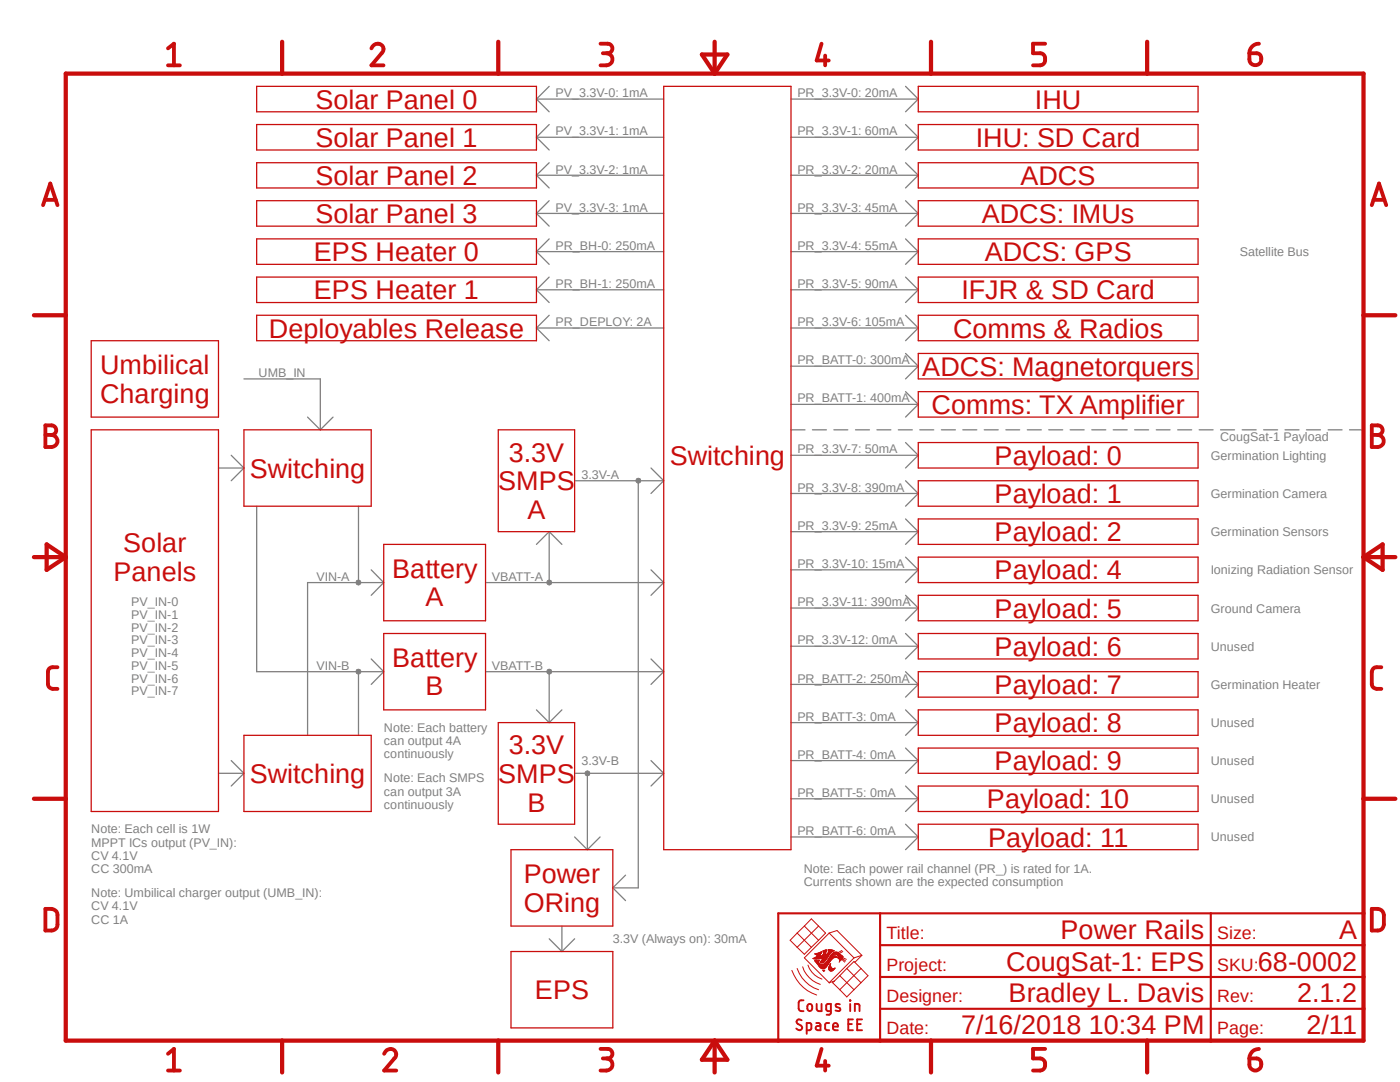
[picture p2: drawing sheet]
<svg xmlns="http://www.w3.org/2000/svg" width="279mm" height="216mm" viewBox="0 0 279 216" stroke-linecap="round" stroke-linejoin="round" font-family="sans-serif">
<path d="M6.3 6.1l272.6 209.6M278.9 6.1l-272.6 209.6" fill="none" stroke="#fff" stroke-width=".2"/>
<g fill="none" stroke="#808080" stroke-width=".25">
<path d="M107.1 19.8h25.4M107.1 19.8l2.5 2.5M109.6 17.2l-2.5 2.6M157.9 19.8h25.4M180.7 17.2l2.6 2.6M183.3 19.8l-2.6 2.5M107.1 27.4h25.4M107.1 35h25.4M107.1 27.4l2.5 2.5M107.1 35l2.5 2.5M109.6 24.8l-2.5 2.6M109.6 32.5l-2.5 2.5"/>
<path d="M157.9 27.4h25.4M157.9 35h25.4M180.7 24.8l2.6 2.6M180.7 32.5l2.6 2.5M183.3 27.4l-2.6 2.5M183.3 35l-2.6 2.5M107.1 42.6h25.4M107.1 50.2h25.4M107.1 57.8h25.4M107.1 42.6l2.5 2.5M107.1 50.2l2.5 2.5M107.1 57.8l2.5 2.6"/>
<path d="M109.6 40l-2.5 2.6M109.6 47.7l-2.5 2.5M109.6 55.3l-2.5 2.5M157.9 42.6h25.4M157.9 50.2h25.4M157.9 57.8h25.4M180.7 40l2.6 2.6M180.7 47.7l2.6 2.5M180.7 55.3l2.6 2.5M183.3 42.6l-2.6 2.5M183.3 50.2l-2.6 2.5M183.3 57.8l-2.6 2.6"/>
<path d="M48.7 75.6h15.2v10.2M107.1 65.4h25.4M107.1 65.4l2.5 2.6M109.6 62.9l-2.5 2.5M157.9 73.1h25.4M157.9 65.4h25.4M180.7 70.5l2.6 2.6M180.7 78.1l2.6 2.6M180.7 62.9l2.6 2.5M183.3 65.4l-2.6 2.6M183.3 73.1l-2.6 2.5M43.6 93.4h5.1"/>
<path d="M46.1 90.8l2.6 2.6M48.7 93.4l-2.6 2.5M61.4 83.2l2.5 2.6M66.5 83.2l-2.6 2.6M114.7 95.9h17.8M127.4 95.9v81.3h-5.1M129.9 93.4l2.6 2.5M132.5 95.9l-2.6 2.6M157.9 80.7h25.4M157.9 90.8h25.4M157.9 98.5h25.4M157.9 85.8h2.8"/>
<path d="M162.1 85.8h2.8M166.4 85.8h2.8M170.7 85.8h2.8M175 85.8h2.8M179.3 85.8h2.8M180.7 88.3l2.6 2.5M180.7 95.9l2.6 2.6M183.3 80.7l-2.6 2.5M183.3 90.8l-2.6 2.6M183.3 98.5l-2.6 2.5M183.6 85.8h2.8M187.9 85.8h2.8"/>
<path d="M192.2 85.8h2.7M196.4 85.8h2.8M200.7 85.8h2.8M205 85.8h2.8M209.3 85.8h2.8M213.6 85.8h2.8M217.9 85.8h2.8M222.2 85.8h2.8M226.4 85.8h2.8M230.8 85.8h2.7M235 85.8h2.8M239.3 85.8h2.8"/>
<path d="M243.6 85.8h2.8M247.9 85.8h2.8M252.2 85.8h2.8M256.5 85.8h2.7M260.7 85.8h2.8M265 85.8h2.8M269.3 85.8h2.8M51.2 101v33h25.4M71.5 101v15.2M74.1 113.7l2.5 2.5M76.6 116.2h-15.2v30.5M76.6 116.2l-2.5 2.6"/>
<path d="M96.9 116.2h35.6M109.6 106.1v10.1M109.6 106.1l-2.5 2.5M109.6 106.1l2.5 2.5M129.9 113.7l2.6 2.5M132.5 116.2l-2.6 2.6M157.9 106.1h25.4M157.9 113.7h25.4M180.7 103.5l2.6 2.6M180.7 111.2l2.6 2.5M180.7 118.8l2.6 2.5M183.3 106.1l-2.6 2.5"/>
<path d="M183.3 113.7l-2.6 2.5M71.5 134v12.7M74.1 131.5l2.5 2.5M76.6 134l-2.5 2.6M96.9 134h35.6M109.6 134v10.2M129.9 131.5l2.6 2.5M132.5 134l-2.6 2.6M157.9 136.6h25.4M157.9 121.3h25.4M157.9 128.9h25.4M180.7 134l2.6 2.6"/>
<path d="M180.7 126.4l2.6 2.5M183.3 136.6l-2.6 2.5M183.3 121.3l-2.6 2.6M183.3 128.9l-2.6 2.6M43.6 154.3h5.1M46.1 151.8l2.6 2.5M48.7 154.3l-2.6 2.5M107.1 141.6l2.5 2.6M112.1 141.6l-2.5 2.6M114.7 154.3h17.8M117.2 154.3v15.2M129.9 151.8l2.6 2.5"/>
<path d="M132.5 154.3l-2.6 2.5M157.9 151.8h25.4M157.9 159.4h25.4M157.9 144.2h25.4M180.7 149.3l2.6 2.5M180.7 156.8l2.6 2.6M180.7 141.6l2.6 2.6M183.3 151.8l-2.6 2.5M183.3 159.4l-2.6 2.5M183.3 144.2l-2.6 2.5M114.7 167l2.5 2.5M119.8 167l-2.6 2.5"/>
<path d="M122.3 177.2l2.5 2.5M124.8 174.6l-2.5 2.6M157.9 167h25.4M180.7 164.5l2.6 2.5M183.3 167l-2.6 2.5M109.6 187.3l2.5 2.6M112.1 184.8v5.1M114.7 187.3l-2.6 2.6"/>
</g>
<path d="M109.3 115.9l.3-.2 .4 .2 .1 .3-.1 .4-.4 .2-.3-.2-.2-.4z" fill-rule="evenodd" fill="#808080"/>
<path d="M109.3 115.9l.3-.2 .4 .2 .1 .3-.1 .4-.4 .2-.3-.2-.2-.4z" fill="none" stroke="#808080" stroke-width=".2"/>
<path d="M127 95.5l.4-.1 .4 .1 .1 .4-.1 .4-.4 .1-.4-.1-.1-.4z" fill-rule="evenodd" fill="#808080"/>
<path d="M127 95.5l.4-.1 .4 .1 .1 .4-.1 .4-.4 .1-.4-.1-.1-.4z" fill="none" stroke="#808080" stroke-width=".2"/>
<path d="M109.3 133.6l.3-.1 .4 .1 .1 .4-.1 .4-.4 .1-.3-.1-.2-.4z" fill-rule="evenodd" fill="#808080"/>
<path d="M109.3 133.6l.3-.1 .4 .1 .1 .4-.1 .4-.4 .1-.3-.1-.2-.4z" fill="none" stroke="#808080" stroke-width=".2"/>
<path d="M116.9 154l.3-.2 .4 .2 .1 .3-.1 .4-.4 .1-.3-.1-.2-.4z" fill-rule="evenodd" fill="#808080"/>
<path d="M116.9 154l.3-.2 .4 .2 .1 .3-.1 .4-.4 .1-.3-.1-.2-.4z" fill="none" stroke="#808080" stroke-width=".2"/>
<path d="M71.2 115.9l.3-.2 .4 .2 .2 .3-.2 .4-.4 .2-.3-.2-.2-.4z" fill-rule="evenodd" fill="#808080"/>
<path d="M71.2 115.9l.3-.2 .4 .2 .2 .3-.2 .4-.4 .2-.3-.2-.2-.4z" fill="none" stroke="#808080" stroke-width=".2"/>
<path d="M71.2 133.6l.3-.1 .4 .1 .2 .4-.2 .4-.4 .1-.3-.1-.2-.4z" fill-rule="evenodd" fill="#808080"/>
<path d="M71.2 133.6l.3-.1 .4 .1 .2 .4-.2 .4-.4 .1-.3-.1-.2-.4z" fill="none" stroke="#808080" stroke-width=".2"/>
<g fill="none" stroke="#c90d0c" stroke-width=".25">
<path d="M51.2 17.2h55.9v5.1h-55.9zM132.5 17.2h25.4v152.3h-25.4zM183.3 17.2h55.8v5.1h-55.8zM51.2 24.8h55.9v5.1h-55.9zM51.2 32.5h55.9v5h-55.9zM183.3 24.8h55.8v5.1h-55.8zM183.3 32.5h55.8v5h-55.8zM51.2 40h55.9v5.1h-55.9zM51.2 47.7h55.9v5h-55.9zM51.2 55.3h55.9v5.1h-55.9zM183.3 40h55.8v5.1h-55.8zM183.3 47.7h55.8v5h-55.8z"/>
<path d="M183.3 55.3h55.8v5.1h-55.8zM18.2 68h25.4v15.2h-25.4zM51.2 62.9h55.9v5.1h-55.9zM183.3 62.9h55.8v5.1h-55.8zM183.3 70.5h55.8v5.1h-55.8zM183.3 78.1h55.8v5.1h-55.8zM18.2 85.8h25.4v76.1h-25.4zM48.7 85.8h25.4v15.2h-25.4zM99.4 85.8h15.3v20.3h-15.3zM183.3 95.9h55.8v5.1h-55.8zM183.3 88.3h55.8v5.1h-55.8zM76.6 108.6h20.3v15.3h-20.3z"/>
<path d="M183.3 103.5h55.8v5.1h-55.8zM183.3 118.8h55.8v5.1h-55.8zM183.3 111.2h55.8v5h-55.8zM76.6 126.4h20.3v15.2h-20.3zM183.3 126.4h55.8v5.1h-55.8zM183.3 134h55.8v5.1h-55.8zM48.7 146.7h25.4v15.2h-25.4zM99.4 144.2h15.3v20.3h-15.3zM183.3 156.8h55.8v5.1h-55.8zM183.3 141.6h55.8v5.1h-55.8zM183.3 149.3h55.8v5h-55.8zM102 169.5h20.3v15.3h-20.3z"/>
<path d="M183.3 164.5h55.8v5h-55.8zM102 189.9h20.3v15.2h-20.3z"/>
</g>
<g fill="none" stroke="#c90d0c" stroke-width=".85">
<path d="M13.1 14.7h259v192.9h-259zM56.3 8.3v6.4M99.4 8.3v6.4M140.1 10.9h5.1l-2.6 3.8zM142.6 8.3v6.4M185.8 8.3v6.4M228.9 8.3v6.4M6.8 62.9h6.3M272.1 62.9h6.4M6.8 111.2h6.3M9.3 108.6l3.8 2.6-3.8 2.5zM272.1 111.2h6.4"/>
<path d="M272.1 111.2l3.8-2.6v5.1zM6.8 159.4h6.3M272.1 159.4h6.4M56.3 207.6v6.4M99.4 207.6v6.4M142.6 207.6v6.4M142.6 207.6l2.6 3.9h-5.1zM185.8 207.6v6.4M228.9 207.6v6.4"/>
</g>
<g fill="none" stroke="#c90d0c" stroke-width=".76">
<path d="M33.5 9.7l1.2-1v4.3M33.5 13h2.4M74.1 9.7a1.19 1.19 0 0 1 1.6-1 1.19 1.19 0 0 1 .7 1.7l-2.3 2.6h2.4M119.8 8.7h1.5a.95 .95 0 0 1 .9 1 .95 .95 0 0 1-.9 .9h-1M121 10.6a1.21 1.21 0 0 1 1.2 1.2 1.21 1.21 0 0 1-1.2 1.2h-1.2M164 8.7l-1 3.4h2.4M164.7 11.1v1.9M208.6 8.7h-2.4v1.9h1.4a1.23 1.23 0 0 1 1 1.2 1.23 1.23 0 0 1-1 1.2h-1.4M249.3 10.6h1.5a1.21 1.21 0 0 1 .9 1.4 1.21 1.21 0 0 1-1.4 1 1.09 1.09 0 0 1-1-1.2zM251.2 8.7a1.88 1.88 0 0 0-1.9 1.9M9 39.9h2.1M274.1 39.9h2.2"/>
<path d="M8.6 40.9l1.4-4.3 1.5 4.3M273.8 40.9l1.4-4.3 1.4 4.3M9.1 84.9h1.2a.95 .95 0 0 1 .9 .9 .95 .95 0 0 1-.9 1 1.21 1.21 0 0 1 1.2 1.2 1.21 1.21 0 0 1-1.2 1.2h-1.2zM9.1 86.8h1.2M273.8 84.9h1.2a.95 .95 0 0 1 .9 .9 .95 .95 0 0 1-.9 1 1.21 1.21 0 0 1 1.2 1.2 1.21 1.21 0 0 1-1.2 1.2h-1.2zM273.8 86.8h1.2M11.5 133.1h-1a.87 .87 0 0 0-.9 1v2.4a.97 .97 0 0 0 .9 1h1M275.7 133.1h-1a.94 .94 0 0 0-.9 1v2.4a.97 .97 0 0 0 .9 1h1M9.1 181.4a2.22 2.22 0 0 1 2.2 .5l.2 .7v1.9a1.13 1.13 0 0 1-1.2 1.2h-1.2zM273.8 181.4a2.07 2.07 0 0 1 2.1 .5l.3 .7v1.9a1.21 1.21 0 0 1-1.2 1.2h-1.2zM33.5 210.3l1.2-1v4.3M33.5 213.6h2.4"/>
<path d="M76.7 210.3a1.19 1.19 0 0 1 1.5-1 1.19 1.19 0 0 1 .7 1.7l-2.2 2.6h2.4M119.8 209.3h1.5a.95 .95 0 0 1 .9 .9 .95 .95 0 0 1-.9 1h-1M121 211.2a1.21 1.21 0 0 1 1.2 1.2 1.21 1.21 0 0 1-1.2 1.2h-1.2M164 209.3l-1 3.3h2.4M164.7 211.7v1.9M208.6 209.3h-2.4v1.9h1.4a1.23 1.23 0 0 1 1 1.2 1.23 1.23 0 0 1-1 1.2h-1.4M249.3 211.2h1.5a1.2 1.2 0 0 1 .9 1.3 1.2 1.2 0 0 1-1.2 1.1 1.2 1.2 0 0 1-1.2-1.2zM251.2 209.3a1.88 1.88 0 0 0-1.9 1.9"/>
</g>
<path d="M175.6 194.9h96.5M175.6 182.2v25.4M175.6 188.6h96.5M241.6 182.2v25.4M272.1 182.2h-116.8v25.4M175.6 201.3h96.5" fill="none" stroke="#c90d0c" stroke-width=".42"/>
<g fill="none" stroke="#c90d0c" stroke-width=".2">
<path d="M158 193.6a7.9 7.9 0 0 0 5 4.9M159.1 193.3a6.8 6.8 0 0 0 4.3 4.2M159.1 189l1.4 1.4 1.4-1.4M159.1 186.2l-1.4 1.4 1.4 1.4M159.1 186.2l2.8 2.8M160.2 192.9a5.5 5.5 0 0 0 3.5 3.5M160.5 184.8l1.4-1.5 1.5 1.5M160.5 184.8l-1.4 1.4M160.5 184.8l2.9 2.8M161.2 192.6a4.4 4.4 0 0 0 2.8 2.8M162.3 191.2h1.6M162.3 191.3h1.3"/>
<path d="M162.6 191.1l-.4 .2 .8 .1 1.3-.3-.3 .5M162.6 191.1h2.5M162.6 191.7h.9M162.6 190.4h1.1M162.7 191.8h.7M162.7 191.1h2.4M162.7 191.9l.8 1M162.8 191.9h.5M162.8 190.5h.9M162.9 192h.4M162.9 191h2.3M162.9 192.1h.5"/>
<path d="M162.9 190.5h.8M162.9 190.3h1M163 192.2h.4M163 190.9l-.4 .2M163 190.9h2.3M163.1 190.8h.6M163.1 192.3h.4M163.1 192.4h.6M163.1 190.6h.6M163.2 190.7h.5M163.2 192.5h2M163.3 190.2h.7"/>
<path d="M163.3 191.9l.1 .2M163.3 192.6h1.8M163.4 184.8l1.4 1.4-1.4 1.4M163.4 187.6l-1.5 1.4M163.4 184.8l-4.3 4.2M163.4 192.7h1.7M163.4 192.1l.4 .3M163.4 192.8h1.6M163.5 192.9h1.5M163.5 192.9l.2 .1M163.5 191.6h.1M163.5 190.1h.5"/>
<path d="M163.6 193h1.3M163.6 191.6l-1 .1 .1 .2M163.6 191.6l-.3 .3M163.7 193h1.1M163.7 193l.1 .2M163.7 193.1h1M163.7 192h.7M163.7 191.9h.8M163.7 190h.3M163.8 193.2l.2 .1 .6-.1M163.8 191.8h.8M163.9 193.2h.7"/>
<path d="M163.9 191.8l-.2 .2 .3 .2 .3-.1M163.9 192.1h.4M163.9 190.8h1.4M163.9 191.7h.8M163.9 189.9h.1M164 191.6l-.1 .2M164 189.9l-.3 .8M164 189.9l-1.4 .4 .6 .4-.2 .2M164 191.6h.8M164 190.7h1.4M164.1 191.5h.8M164.1 191.4h.8"/>
<path d="M164.1 190.6h1.3M164.2 191.3h.8M164.2 190.5l-.5 .4v-.2M164.2 191.2h.9M164.2 190.5h1.3M164.3 189.7v.4l.1-.1-.1 .4M164.3 190.5h.5M164.3 189.9h.5M164.3 189.7h.7M164.3 193.7h.2M164.3 192.4h1M164.3 190h.5"/>
<path d="M164.3 190.4l-.1 .1M164.3 190.4h.5M164.4 190.3h.4M164.4 190.2h.4M164.4 193.6h.2l-.2 .2M164.4 190.1h.4M164.5 192.4h-1.3M164.5 192.4h.9M164.5 192l-.2 .1M164.5 189.7h-.2M164.5 189.7h.5M164.5 193.6h-.3l.2 .2"/>
<path d="M164.6 192.3h.8M164.7 192.2h.8M164.7 189.6l.3-.1v.3h-.7M164.7 189.6l-.2 .1M164.7 189.6h.3M164.7 193.1l-.1 .1M164.8 190.4v.2l.2-.1M164.8 190.1v.3M164.8 189.8v.3M164.8 192.1h.7M164.8 192.1l-.3 .3M164.9 192h.7"/>
<path d="M164.9 193l-.2 .1M165 191.9h.7M165 190.5h.5M165 191.8h.7M165.1 190.4h.5M165.1 191.1l-.6 .9M165.1 191.7h.7M165.1 191.7l-.3 .4M165.1 191.6h.7M165.1 190.3h.6M165.1 192.6l-.2 .4M165.2 190.2l-.2 .3"/>
<path d="M165.2 191.6h.7M165.2 190.2h.6M165.3 191.5h.6M165.3 191.4h.7M165.3 190.8l-.2 .3M165.3 190.1h.6M165.3 189.7h1.1M165.3 189.6h.8M165.4 190h.5M165.4 193.4h1.1M165.4 193.3h1.2M165.4 193.2h.7"/>
<path d="M165.4 193.1h.5M165.4 191.3h.7M165.4 192.9l.1 .6M165.4 193.5h1M165.4 193h.5M165.4 193h.4M165.4 189.8h.8M165.4 191.2h.8M165.4 189.9h.7M165.5 186.2l4.9 4.9M165.5 186.2l-5 4.9 5 5M165.5 186.2l1.5-.5 5 4.9"/>
<path d="M165.5 193.5h.8M165.5 192.9h.3M165.5 191.1h.9M165.5 192.8h.3M165.5 191.1h1.1M165.6 193.6h.6M165.6 192.7h.1M165.6 192.6h.1M165.6 191h1.5M165.7 192.5h.1M165.7 190.9h1.3M165.7 192.4h.1"/>
<path d="M165.7 190.8h1.1M165.7 193.7h.4M165.7 192.4l.1-.1-.4 .6M165.7 192.4v.3M165.7 192.7l.1 .3M165.8 190.1l-.5 .7M165.8 190.7h.3M165.8 193l.3 .3 .6-.1M165.8 190.6h.4M165.9 190.5h.4M165.9 190.5l-.8 1.2M165.9 190.5h.5"/>
<path d="M166 190.4h1.6M166.1 190.7l.7 .1 .5 .3M166.2 189.8l-.4 .3M166.2 190.2h1.1M166.4 190.1h.8M166.4 190.1a1.08 1.08 0 0 1 1.4 .4l.3 .2M166.4 190.1l-.5 .4M166.4 190.5a.79 .79 0 0 1 1 .7l-.1-.1 .3 .4M166.4 190.5l-.3 .2M166.4 189.7l-.2 .1M166.4 189.7l-1.1-.2v.3h.2l-.3 .4M166.5 195.7l-.3 .4 1.4 1.4"/>
<path d="M166.6 193.2h.1M166.7 193.2a.69 .69 0 0 1-.5 .5 .69 .69 0 0 1-.7-.2M166.9 190.5h.8M167 190.5h.8M167.1 191.1h.2M167.1 190.6h.8M167.2 191.1a1.47 1.47 0 0 0-1.7 1l-.4 .5M167.2 191.1h.1M167.2 190.7h.8M167.3 190.8h.8M167.3 191.2h.8M167.3 190.9h.9"/>
<path d="M167.4 191h.8M167.4 191.3h.7M167.4 191.1h.7M167.4 191.1h.8M167.5 191.4h.5M167.6 191.8l-.1 .2M167.6 191.6h.2M167.6 191.5h.3M167.6 191.5v.1M167.6 194.7l-1.1 1M167.6 194.7l2.8 2.8M167.6 191.7h.1"/>
<path d="M167.6 191.6h.1M167.6 191.6v.2M167.7 191.6l-.1 .2M168 191.4l.6 .6M168 189.7l-.8 .4M168 191.4l-.3 .2M168.1 190.7l.1 .2M168.1 191.3l.7 .5M168.1 191.2l-.1 .2M168.2 191.1l.7 .3M168.2 189.9l-.7 .4h-1.4M168.2 191l-.1 .2"/>
<path d="M168.2 190.9v.1M169 193.3l1.4-1.4 1.4 1.4M169 193.3l2.8 2.8M169 193.3l-1.4 1.4M170.4 191.1l-4.9 5 1-.4M171.8 193.3l1.4 1.4-4.2 4.2-1.4-1.4M171.8 193.3l-4.2 4.2M172 190.6l-1.6 .5M172 190.6l-1.4 1.4"/>
</g>
<g fill="none" stroke="#c90d0c" stroke-width=".38">
<path d="M160.4 199.6h-.8l-.2 .5 .1 1.4 .4 .3h.5M169.6 199.6l.1 .1zM160 203.6a.6 .6 0 0 0-1 .3l.2 .4 .7 .3a.57 .57 0 0 1-.1 .9 .57 .57 0 0 1-.9-.3M161 205.6h.6l.3-.2v-.9l-.1-.3-.8-.1v2.2M161.2 200.5a.49 .49 0 0 1 .5-.2 .49 .49 0 0 1 .4 .5v.5a.49 .49 0 0 1-.5 .5 .49 .49 0 0 1-.5-.5zM162.9 204.1l.6 .1 .2 .3v1.1h-.5a.42 .42 0 0 1-.4-.5 .42 .42 0 0 1 .4-.4h.5M163 200.3v1.1l.4 .4h.6v-1.5M165.5 204.1l-.7 .1-.1 .3v.9l.3 .2h.5M165.8 201.8h-.6l-.3-.3v-.8l.2-.3 .7-.1v1.8l-.3 .4h-.5M166.2 204.9h1a.51 .51 0 0 0-.3-.8 .51 .51 0 0 0-.7 .5l.1 .8 .3 .2h.6M167.6 200.4a.61 .61 0 0 0-.8 .1l.1 .4 .7 .2 .1 .4a.63 .63 0 0 1-.9 .1M169.3 204.3h.7"/>
<path d="M169.7 200.3v1.5M170.2 203.4h-.9v2.2h.9M170.6 201.8v-1.5h.6l.3 .2v1.3M171.1 204.3h.7M172 203.4h-.9v2.2h.9"/>
</g>
<g font-size="5.4" fill="#c90d0c">
<text x="62.9" y="21.7">Solar Panel 0</text>
<text x="206.5" y="21.7">IHU</text>
<text x="62.9" y="29.3">Solar Panel 1</text>
<text x="194.7" y="29.3">IHU: SD Card</text>
<text x="62.9" y="36.9">Solar Panel 2</text>
<text x="203.7" y="36.9">ADCS</text>
<text x="62.9" y="44.5">Solar Panel 3</text>
<text x="195.9" y="44.5">ADCS: IMUs</text>
<text x="62.7" y="52.1">EPS Heater 0</text>
<text x="196.5" y="52.1">ADCS: GPS</text>
<text x="62.7" y="59.7">EPS Heater 1</text>
<text x="191.9" y="59.7">IFJR &amp; SD Card</text>
<text x="53.7" y="67.4">Deployables Release</text>
<text x="190.2" y="67.4">Comms &amp; Radios</text>
<text x="20" y="74.6">Umbilical</text>
<text x="184.1" y="75">ADCS: Magnetorquers</text>
<text x="20" y="80.3">Charging</text>
<text x="185.9" y="82.6">Comms: TX Amplifier</text>
<text x="49.9" y="95.3">Switching</text>
<text x="101.5" y="92.1">3.3V</text>
<text x="133.6" y="92.8">Switching</text>
<text x="198.5" y="92.8">Payload: 0</text>
<text x="99.4" y="97.8">SMPS</text>
<text x="198.5" y="100.4">Payload: 1</text>
<text x="105.3" y="103.5">A</text>
<text x="198.5" y="108">Payload: 2</text>
<text x="24.6" y="110.2">Solar</text>
<text x="22.6" y="115.9">Panels</text>
<text x="78.3" y="115.3">Battery</text>
<text x="198.5" y="115.6">Payload: 4</text>
<text x="84.9" y="121">A</text>
<text x="198.5" y="123.2">Payload: 5</text>
<text x="198.5" y="130.9">Payload: 6</text>
<text x="78.3" y="133.1">Battery</text>
<text x="84.9" y="138.8">B</text>
<text x="198.5" y="138.5">Payload: 7</text>
<text x="198.5" y="146.1">Payload: 8</text>
<text x="101.5" y="150.5">3.3V</text>
<text x="198.5" y="153.7">Payload: 9</text>
<text x="49.9" y="156.2">Switching</text>
<text x="99.4" y="156.2">SMPS</text>
<text x="105.3" y="161.9">B</text>
<text x="197" y="161.3">Payload: 10</text>
<text x="197.2" y="168.9">Payload: 11</text>
<text x="104.5" y="176.2">Power</text>
<text x="104.5" y="181.9">ORing</text>
<text x="211.7" y="187.3">Power Rails</text>
<text x="267.3" y="187.3">A</text>
<text x="200.8" y="193.7">CougSat-1: EPS</text>
<text x="251" y="193.7">68-0002</text>
<text x="106.8" y="199.4">EPS</text>
<text x="201.3" y="200">Bradley L. Davis</text>
<text x="258.9" y="200">2.1.2</text>
<text x="191.8" y="206.4">7/16/2018 10:34 PM</text>
<text x="260.7" y="206.4">2/11</text>
</g>
<g font-size="3.6" fill="#c90d0c">
<text x="176.9" y="187.3">Title:</text>
<text x="242.9" y="187.3">Size:</text>
<text x="176.9" y="193.7">Project:</text>
<text x="242.9" y="193.7">SKU:</text>
<text x="176.9" y="200">Designer:</text>
<text x="242.9" y="200">Rev:</text>
<text x="176.9" y="206.4">Date:</text>
<text x="242.9" y="206.4">Page:</text>
</g>
<g font-size="2.5" fill="#808080">
<text x="110.9" y="19.4">PV_3.3V-0: 1mA</text>
<text x="159.1" y="19.4">PR_3.3V-0: 20mA</text>
<text x="110.9" y="27">PV_3.3V-1: 1mA</text>
<text x="159.1" y="27">PR_3.3V-1: 60mA</text>
<text x="110.9" y="34.6">PV_3.3V-2: 1mA</text>
<text x="159.1" y="34.6">PR_3.3V-2: 20mA</text>
<text x="110.9" y="42.2">PV_3.3V-3: 1mA</text>
<text x="159.1" y="42.2">PR_3.3V-3: 45mA</text>
<text x="110.9" y="49.8">PR_BH-0: 250mA</text>
<text x="159.1" y="49.8">PR_3.3V-4: 55mA</text>
<text x="247.4" y="51.1">Satellite Bus</text>
<text x="110.9" y="57.4">PR_BH-1: 250mA</text>
<text x="159.1" y="57.4">PR_3.3V-5: 90mA</text>
<text x="110.9" y="65.1">PR_DEPLOY: 2A</text>
<text x="159.1" y="65.1">PR_3.3V-6: 105mA</text>
<text x="51.6" y="75.2">UMB_IN</text>
<text x="159.1" y="72.7">PR_BATT-0: 300mA</text>
<text x="159.1" y="80.3">PR_BATT-1: 400mA</text>
<text x="243.5" y="87.9">CougSat-1 Payload</text>
<text x="116" y="95.5">3.3V-A</text>
<text x="159.1" y="90.5">PR_3.3V-7: 50mA</text>
<text x="241.6" y="91.7">Germination Lighting</text>
<text x="159.1" y="98.1">PR_3.3V-8: 390mA</text>
<text x="241.6" y="99.4">Germination Camera</text>
<text x="159.1" y="105.7">PR_3.3V-9: 25mA</text>
<text x="241.6" y="107">Germination Sensors</text>
<text x="159.1" y="113.3">PR_3.3V-10: 15mA</text>
<text x="63.2" y="115.9">VIN-A</text>
<text x="98.2" y="115.9">VBATT-A</text>
<text x="241.6" y="114.6">Ionizing Radiation Sensor</text>
<text x="26.2" y="120.9">PV_IN-0</text>
<text x="26.2" y="123.5">PV_IN-1</text>
<text x="159.1" y="120.9">PR_3.3V-11: 390mA</text>
<text x="241.6" y="122.2">Ground Camera</text>
<text x="26.2" y="126">PV_IN-2</text>
<text x="26.2" y="128.6">PV_IN-3</text>
<text x="26.2" y="131.1">PV_IN-4</text>
<text x="159.1" y="128.6">PR_3.3V-12: 0mA</text>
<text x="241.6" y="129.8">Unused</text>
<text x="26.2" y="133.6">PV_IN-5</text>
<text x="26.2" y="136.2">PV_IN-6</text>
<text x="63.2" y="133.6">VIN-B</text>
<text x="98.2" y="133.6">VBATT-B</text>
<text x="159.1" y="136.2">PR_BATT-2: 250mA</text>
<text x="241.6" y="137.5">Germination Heater</text>
<text x="26.2" y="138.7">PV_IN-7</text>
<text x="159.1" y="143.8">PR_BATT-3: 0mA</text>
<text x="76.6" y="146">Note: Each battery</text>
<text x="76.6" y="148.6">can output 4A</text>
<text x="241.6" y="145.1">Unused</text>
<text x="76.6" y="151.3">continuously</text>
<text x="116" y="152.7">3.3V-B</text>
<text x="159.1" y="151.4">PR_BATT-4: 0mA</text>
<text x="241.6" y="152.7">Unused</text>
<text x="76.6" y="156.1">Note: Each SMPS</text>
<text x="76.6" y="158.8">can output 3A</text>
<text x="76.6" y="161.4">continuously</text>
<text x="159.1" y="159">PR_BATT-5: 0mA</text>
<text x="241.6" y="160.3">Unused</text>
<text x="18.2" y="166.2">Note: Each cell is 1W</text>
<text x="159.1" y="166.6">PR_BATT-6: 0mA</text>
<text x="241.6" y="167.9">Unused</text>
<text x="18.2" y="168.9">MPPT ICs output (PV_IN):</text>
<text x="18.2" y="171.6">CV 4.1V</text>
<text x="18.2" y="174.2">CC 300mA</text>
<text x="18.2" y="178.9">Note: Umbilical charger output (UMB_IN):</text>
<text x="160.4" y="174.2">Note: Each power rail channel (PR_) is rated for 1A.</text>
<text x="160.4" y="176.8">Currents shown are the expected consumption</text>
<text x="18.2" y="181.6">CV 4.1V</text>
<text x="18.2" y="184.3">CC 1A</text>
<text x="122.3" y="188.2">3.3V (Always on): 30mA</text>
</g>
</svg>
